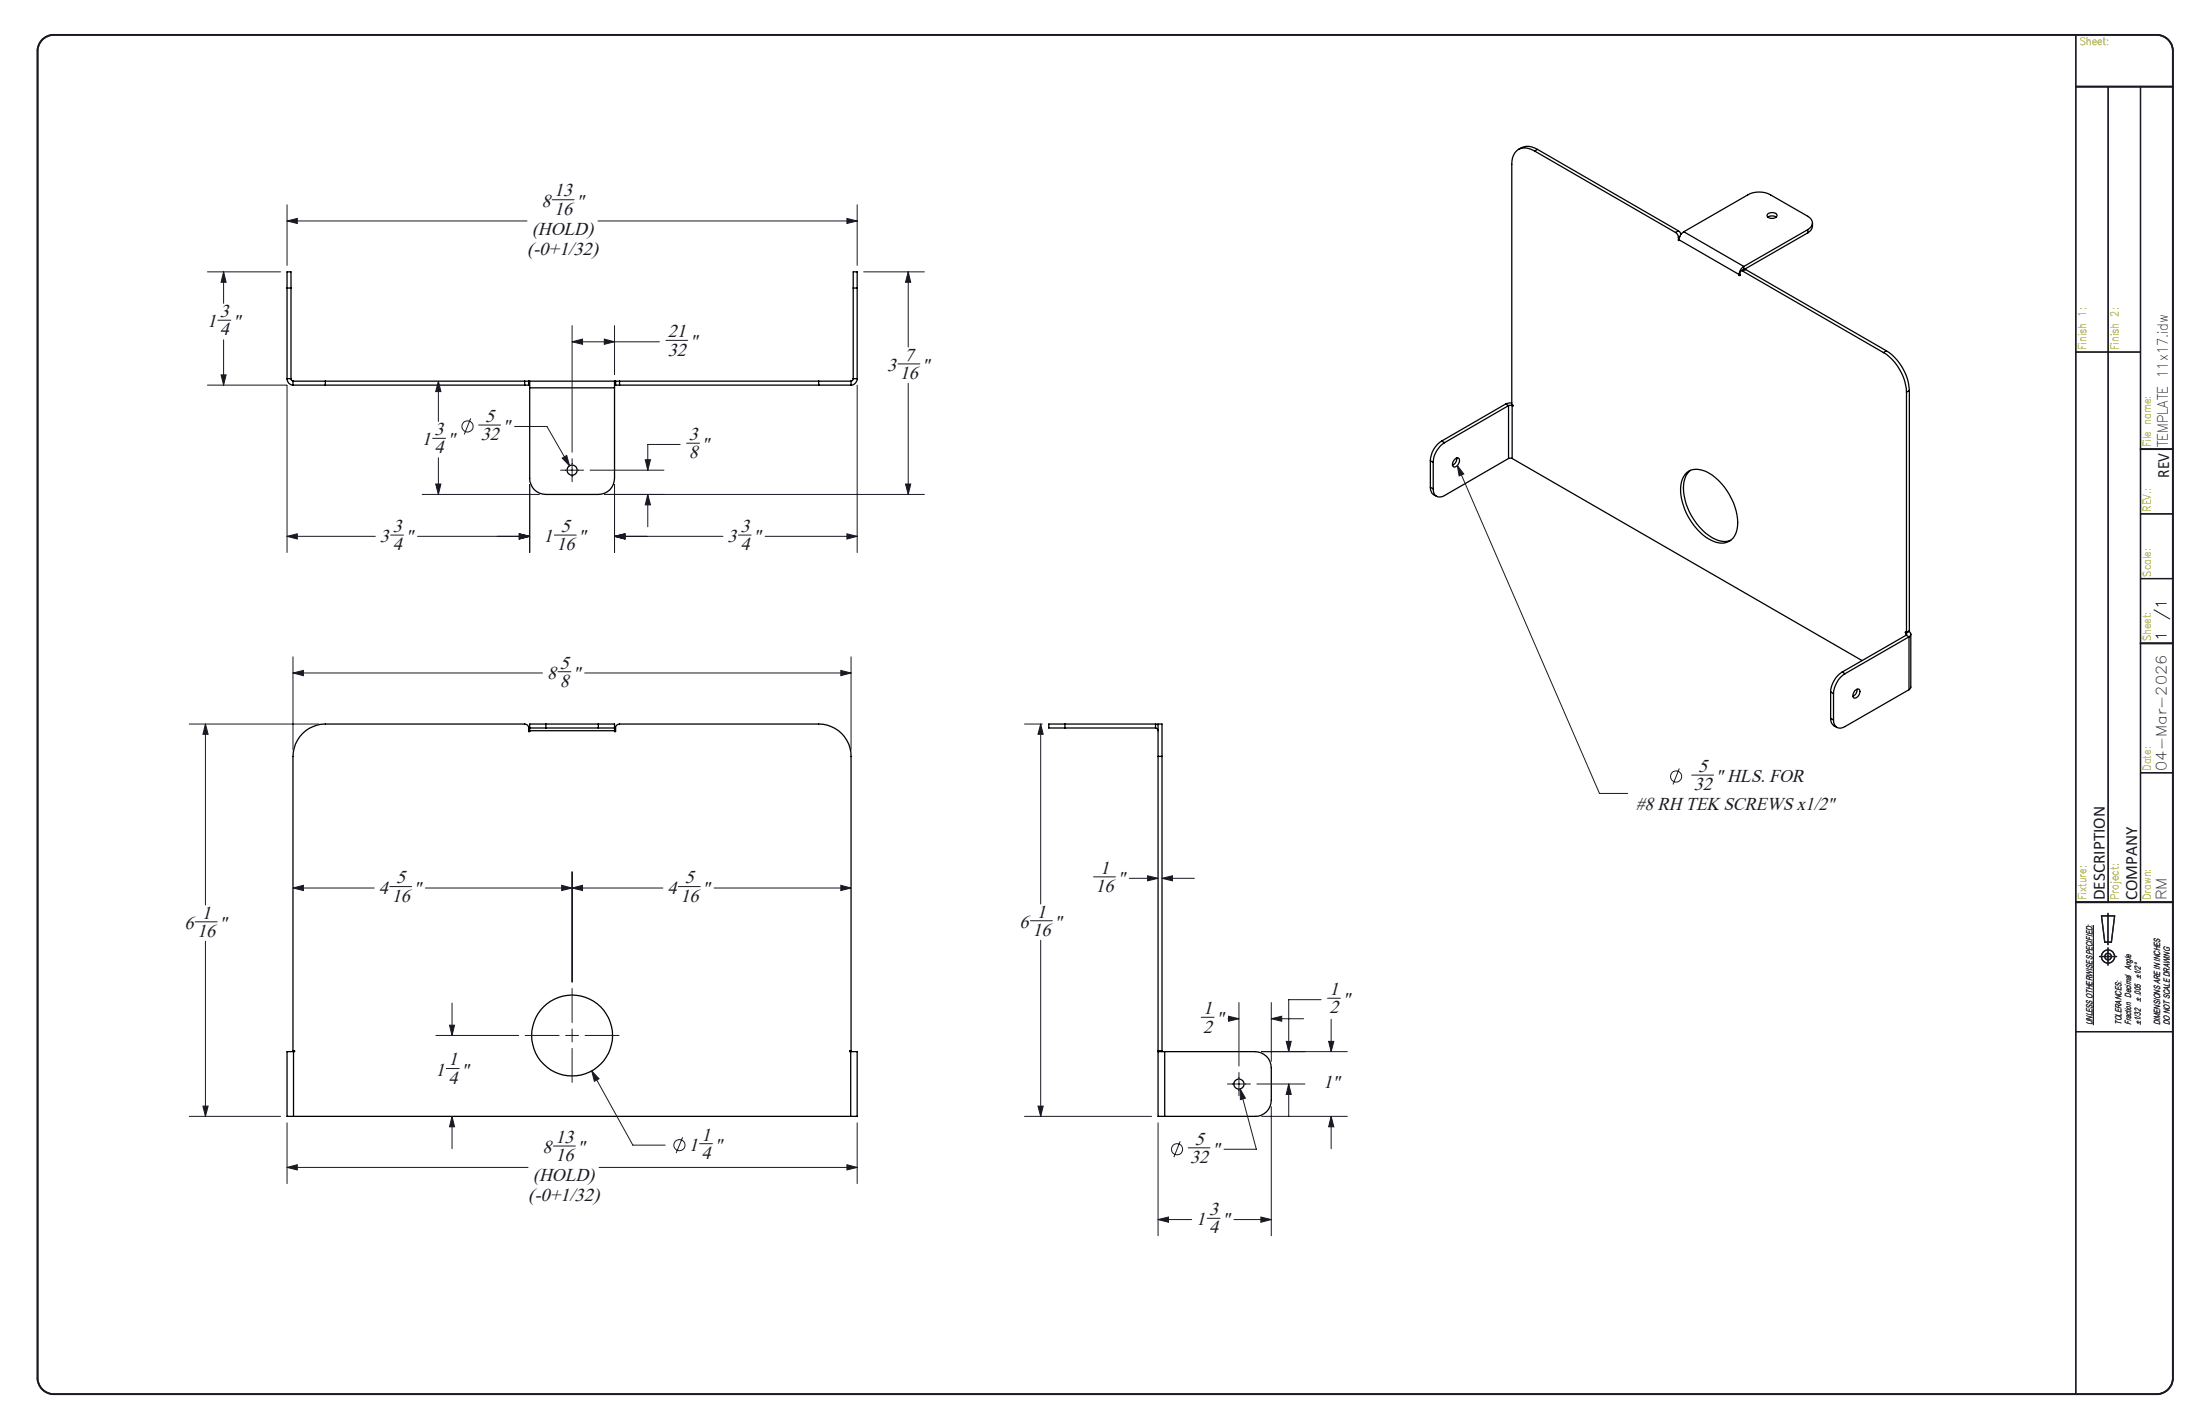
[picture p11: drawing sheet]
<svg xmlns="http://www.w3.org/2000/svg" width="432mm" height="279mm" viewBox="0 0 432 279" stroke-linecap="round" stroke-linejoin="round" font-family="sans-serif">
<g fill="none" stroke="#191924" stroke-width=".2">
<path d="M108.4 39.2h4.3M40.7 53.3h14.4M43.9 53.3l.5 2.1h-1zM43.9 53.3v6.2M56.3 43.4l2-.5v1zM56.3 40.2v11.9M56.3 43.4h47.1M117.4 43.4h50.8M166.2 42.9l2 .5-2 .5zM168.2 40.2v11.9M169.5 53.3h11.9M178.3 53.3l.5 2.1h-1.1z"/>
<path d="M178.3 53.3v14.8M40.7 75.6h15.5M42.8 62.8h2.5M43.4 73.6h1l-.5 2zM43.9 66.7v8.9M56.3 75.6v32.8M86 74.8l.5 2h-1zM86 74.8v7.9M112.3 67.1l2-.6v1.1zM112.3 63.9v24.8M112.3 67.1h17.1M118.6 66.5l2 .6-2 .5z"/>
<path d="M120.6 63.9v9.6M130.7 66.8h4.3M168.2 75.6v32.8M176.2 71.4h4.4M178.3 75.2v21.8M82.9 97h23M84.9 86h2.6M85.5 95h1l-.5 2zM86 89.8v7.2M92.4 82.1l-1.3 3.1M93.9 83.4h4.3M101 83.7h6.4l4.4 7.7"/>
<path d="M104 95.1v13.3M110 92.3h4.5M110.3 89.9l.9-.5 .6 2zM112.3 90v4.5M115.8 92.3h14.5M118.7 97h62.7M120.6 95.1v13.3M126.6 90.2h1.1l-.6 2.1zM127.1 97l.6 2.1h-1.1zM127.1 97v6.4M133.5 87.2h-6.4v5.1M134.8 87h2.5"/>
<path d="M177.7 95h1.1l-.5 2zM286 91.3l1.3 1.7-.9 .4zM286 91.3l27.9 64.4h5.6M56.3 105.2l2-.5v1.1zM56.3 105.2h17.4M76.7 105h2.5M82 105.2h22M101.9 104.7l2.1 .5-2.1 .6zM108.8 105h4.3M120.6 105.2l2.1-.5v1.1zM120.6 105.2h21.3M144.9 105h2.5"/>
<path d="M150.2 105.2h18M166.2 104.7l2 .5-2 .6zM57.5 132l2-.4v1zM57.5 128.9v18.2M57.5 132h49M109.5 131.8h2.5M114.8 132h52.2M165 131.6l2 .4-2 .6zM167 128.9v18.2M37.1 142.1h25.5M40.3 142.1l.6 2h-1.1zM40.3 142.1v35.5"/>
<path d="M201.1 142.1h3.5M204.3 142.1l.5 2h-1.1zM204.3 142.1v35.3M329.6 150.8l-1.2 3.1M332 152.1h4.3M57.5 174.2l2-.5v1zM57.5 174.2h15.9M76.5 174h4.3M83.5 174.2h46.6M110.2 173.7l2.1 .5-2.1 .5zM112.3 174.2l2-.5v1zM112.3 171.1v21.6"/>
<path d="M133.1 174h4.3M140.2 174.2h26.8M165 173.7l2 .5-2 .5zM214.6 172h4.3M221.7 172.3h5.6M225.2 171.8l2.1 .5-2.1 .5zM228.1 172.3l2-.5v1zM228.1 172.3h6.3M38.3 180.9h4.3M40.3 184.7v34.3M88.7 196.8v6.4M112.3 194v6.6"/>
<path d="M202.2 180.7h4.4M204.3 184.5v34.5M235.8 199.6h2.5M241 199.9h2.2M241.1 199.4l2.1 .5-2.1 .5zM243.2 196.7v12.5M249.5 199.9l2.1-.5v1zM249.5 196.7v11.5M249.5 199.9h6.4M259.3 196.1h-6.4v10.2M260.6 195.9h2.5M261.3 200v6.3"/>
<path d="M410.9 181.5v19.6M37.1 219h18M39.8 217h1.1l-.6 2zM85.5 203.2h16.3M87.6 209.7h2.5M88.2 201.2h1l-.5 2zM88.7 219l.5 2.1h-1zM88.7 219v6.4M103.1 203.2h6.6M111 203.2h2.6M112.3 201.9v2.5M112.3 205.7v6.7"/>
<path d="M114.8 203.2h6.7M116.1 210.1l1.5 1.6-.9 .5zM116.1 210.1l8.1 14.6h6.4M201.1 219h24.9M203.7 217h1.1l-.5 2zM240.9 212.7h4.5M243.2 210.4v4.6M243.4 213.7l1 1.8-.9 .3zM243.4 213.7l3.2 11.8h-6.4M246.7 212.7h9.4M247.6 219h16.8M247.6 206.3h16.8"/>
<path d="M249.5 217.1v25.4M252.4 204.3h1l-.5 2zM252.9 212.7l.5 2h-1zM252.9 212.7v6.3M260.8 204.3h1l-.5 2zM261.3 219l.5 2.1h-1zM261.3 219v6.4M56.3 229.1l2-.6v1.1zM56.3 220.3v11.9M56.3 229.1h47.3M108.6 224.9h4.3M117.6 229.1h50.6"/>
<path d="M134 223.1l-1.3 3.1M137.3 224.4h2.5M166.2 228.5l2 .6-2 .5zM168.2 220.3v11.9M227.3 239.3l2-.5v1zM227.3 220.3v22.2M227.3 239.3h6.6M231.6 223.9l-1.2 3.1M233.2 225.2h4.3M236.9 239h2.6M242.2 239.3h7.3M247.5 238.8l2 .5-2 .5z"/>
<circle cx="91.8" cy="83.7" r="1.09"/>
<circle cx="329" cy="152.4" r="1.09"/>
<circle cx="133.4" cy="224.7" r="1.08"/>
<circle cx="231" cy="225.5" r="1.1"/>
</g>
<g fill="none" stroke="#191924" stroke-width=".25">
<path d="M407.4 6.8v266.7M413.8 17v160M420.1 17v160M407.4 69.1h12.7M420.1 113.5h6.4M420.1 100.8h6.4M420.1 151.6h6.4M407.4 177h19.1M412.5 179.7h2.5l-.6 5.2h-1.3zM413.7 179.2v6.1M412.1 187.7h3.3M413.7 186v3.4"/>
<path d="M407.4 202.4h19.1"/>
<circle cx="413.7" cy="187.7" r=".66"/>
<circle cx="413.8" cy="187.7" r="1.29"/>
</g>
<path d="M8.2 7.9a3.3 3.3 0 0 1 2.3-1.1h412.8a3.2 3.2 0 0 1 3.2 3.2v260.4a3.2 3.2 0 0 1-3.2 3.1h-412.8a3.2 3.2 0 0 1-3.1-3.1v-260.4a3.2 3.2 0 0 1 .8-2.1zM407.4 17h19.1M420.1 88.1h6.4M420.1 126.2h6.4M407.4 177h19.1" fill="none" stroke="#191924" stroke-width=".35"/>
<g fill="none" stroke="#000" stroke-width=".25">
<path d="M298 29.3a3.1 3.1 0 0 1 3.8 0M301.2 29.6a2.68 2.68 0 0 0-4.1 .8l-.2 .6-.2 1.2v47.2l.2 .1M301.2 29.6l27.7 16M301.8 29.3l-.6 .3M301.8 29.3l27.6 16M56.3 56.5v-3.2h.8v3.2M56.3 56.5v17.8M56.3 56.5h.8M57.1 56.5v17.8M167.5 56.5v-3.2h.7v3.2M167.5 56.5h.7M167.5 56.5v17.8"/>
<path d="M168.2 56.5v17.8M328.9 45.6l.3 .3 .2 .7M329.4 45.3l.6 .7M329.4 46.6v.5M329.4 45.3l-.5 .3M329.6 47.1v.1l-.2-.1M329.6 47.1l11.7 6.8M329.6 47.1h-.2M329.7 46.4l-.3 .2M330.5 45.5a1.84 1.84 0 0 0-.9 1.6M330.5 45.5l11.8 6.8M341.3 53.9v.1"/>
<path d="M341.5 53.8l-.2 .1M341.5 53.9l-.2 .1M342.1 53.2a.34 .34 0 0 0-.4-.1 .34 .34 0 0 0-.2 .4v.6l-.2-.1M342.1 53.2l27.6 16M342.3 52.3a2.07 2.07 0 0 0-1 1.6M342.3 52.3v.5M342.6 52.9l-.3-.1-.7 .4M342.6 52.9l-.5 .3M342.6 52.9l27.6 15.9M347 42.6l.6-.2h.6l.4 .2M347 41.9l.6-.2 .6 .1a.53 .53 0 0 1 .6 .6 1.16 1.16 0 0 1-2-.1zM354.8 45a1.39 1.39 0 0 0 .9-1.3 1.39 1.39 0 0 0-.9-1.3l-7.3-4.2a4.7 4.7 0 0 0-4.5 0l-12.5 7.3"/>
<path d="M354.8 45l-12.5 7.3M354.8 45v.7M354.8 45.7l-12.4 7.1M355.7 43.7a1.76 1.76 0 0 1-.9 2M56.3 74.3a1.21 1.21 0 0 0 1.2 1.3M56.3 74.3h.8M57.1 74.3a.48 .48 0 0 0 .5 .5M57.5 75.6h6.4M63.9 74.8h-6.4v.8M63.9 75.6h39.1M63.9 74.8h39.1M63.9 74.8v.8"/>
<path d="M103 75.6h.8M103 74.8h.8M103 74.8v.8M103.8 74.8v.8M103.8 75.6h.2M103.8 74.8h17M104 76.1v17.7a3.1 3.1 0 0 0 3.1 3.2h10.3a3.1 3.1 0 0 0 3.2-3.2v-17.7M104 74.8v1.3M104 76.1h16.6M120.6 74.8v1.3M120.6 75.6h.2M120.8 75.6h.8"/>
<path d="M120.8 74.8h.8M120.8 74.8v.8M121.6 75.6h39.1M121.6 74.8v.8M121.6 74.8h39.1M160.7 75.6h6.3M160.7 74.8h6.3v.8M160.7 74.8v.8M167.5 74.3a.48 .48 0 0 1-.5 .5M167.5 74.3h.7M168.2 74.3a1.27 1.27 0 0 1-1.2 1.3M295.5 79.3l.6 .3"/>
<path d="M295.5 79.3l-12.5 7.2M296.1 79.6h.7M296.1 79.6l-12.6 7.3M296.1 79.6v10.4M296.7 79.1h-.5l-.7 .2M296.8 79.6v10.4M296.9 79.5v.2l-.1-.1M296.9 79.5l-.1 .1M369.7 69.2a10 10 0 0 1 4.5 7.7M370.2 68.8a10 10 0 0 1 4.6 7.8M370.2 68.8l-.5 .4M374.2 76.9v47.2"/>
<path d="M374.8 76.6l-.6 .3M374.8 76.6v47.2l-.6 .3M280.7 95.6a1.74 1.74 0 0 0 1.2 1.8M280.7 90.4l.6 .3M280.7 95.6l.6 .3M280.7 90.4v5.2M281.3 90.7v5.2M283 86.5a4.8 4.8 0 0 0-2.3 3.9M283 86.5l.5 .4M283.5 86.9a4.8 4.8 0 0 0-2.2 3.8M285.6 90.1l.2-.2h.4a1.19 1.19 0 0 1-.8 1.8 .94 .94 0 0 1 .2-1.6zM285.9 89.9l-.1 .7-.7 .7"/>
<path d="M296.1 90l-12.6 7.2a1.36 1.36 0 0 1-1.6 .2 1.36 1.36 0 0 1-.6-1.5M296.1 90h.7M296.8 90l68.7 39.6M331 92.7a3.7 3.7 0 0 1 4.5 .2 12.2 12.2 0 0 1 5.5 10.4 3.2 3.2 0 0 1-4.9 2.8 11.9 11.9 0 0 1-6.2-10.7 4.2 4.2 0 0 1 1.1-2.7zM331.8 92.3a4.8 4.8 0 0 0-1.2 5 11.7 11.7 0 0 0 6.7 8.7 3.3 3.3 0 0 0 2.4 0M359.3 135.7l.6 .4M359.3 135.7v5.2M359.9 136.1v5.2M361.6 131.9a5.1 5.1 0 0 0-2.3 3.8M361.6 131.9l.5 .3M362.1 132.2a5.1 5.1 0 0 0-2.2 3.9M364.1 135.5l.2-.2a.41 .41 0 0 1 .7 .1 1.21 1.21 0 0 1-1.1 1.5 1.05 1.05 0 0 1 .2-1.4z"/>
<path d="M364.5 135.2l-.2 .9-.6 .5M374 124.1l.1 .1M374.1 124.2l.2 .2-.2 .2M374.1 124.2v.4M374.1 124.6l.6 .4M374.1 124.6l-12.5 7.3M374.1 124.1h-.1M374.2 124.1l-.2-.1v.1M374.6 123.9h.1M374.7 135.3l-12.6 7.3a1.37 1.37 0 0 1-1.6 .1 1.37 1.37 0 0 1-.6-1.4M374.7 123.9a.57 .57 0 0 1 .3 .5 .57 .57 0 0 1-.3 .6M374.7 125l-12.6 7.2"/>
<path d="M374.7 125v10.3M374.7 123.9l-.6 .3M375 124.4v10.5l-.3 .4M104 142.8h3.1M104 142.8v.6M104 143.4v.1h-.2v-.7a.73 .73 0 0 0-.8-.7h-39.1a6.4 6.4 0 0 0-6.4 6.3v57.8h.3v.1h-.2M104 143.4h16.6M107.1 142.1h-3.1v.7M107.1 142.1v.7M107.1 142.1h10.3M107.1 142.8h10.3M117.4 142.1h3.2v.7"/>
<path d="M117.4 142.8h3.2M117.4 142.1v.7M120.6 142.8v.6M120.6 143.4v.1h.2v-.7a.73 .73 0 0 1 .8-.7h39.1a6.3 6.3 0 0 1 6.3 6.3v57.8h-.2v.1h.2M209 142.1h-3.2v.7h3.2M209 142.1h17.8M209 142.8h17.8M209 142.1v.7M226.8 142.1l.5 .1M226.8 142.8l.4 .3 .1 .3M226.8 142.1v.7M227.3 148.4v70.6h1.3"/>
<path d="M227.3 148.4v-6.3h.8v6.3M227.3 148.4h.8M228.1 148.4v57.9M359.3 140.9a1.72 1.72 0 0 0 1.2 1.8M359.3 140.9l.6 .4M57.6 206.3h-1.3v12.7h1.3M57.6 219h109.4M57.6 206.3v12.7M167 206.3h1.2v12.7h-1.2M167 206.3v12.7M227.3 206.3h1.3M227.3 206.2h.8"/>
<path d="M228.6 206.3h17.7a3.2 3.2 0 0 1 3.2 3.2v6.4a3.1 3.1 0 0 1-3.2 3.1h-17.7M228.6 206.3v12.7"/>
<circle cx="112.3" cy="92.2" r=".99"/>
<circle cx="112.3" cy="203.2" r="7.9"/>
<circle cx="243.2" cy="212.7" r=".98"/>
</g>
<path d="M286 91.3l.4 2.1 .9-.4zM165 131.6l2 .4-2 .6zM57.5 132l2-.4v1zM40.3 142.1l.6 2h-1.1zM39.8 217h1.1l-.6 2zM110.2 173.7l2.1 .5-2.1 .5zM57.5 174.2l2-.5v1zM112.3 174.2l2-.5v1zM165 173.7l2 .5-2 .5zM116.1 210.1l.6 2.1 .9-.5zM88.2 201.2h1l-.5 2zM88.7 219l.5 2.1h-1zM166.2 228.5l2 .6-2 .5zM56.3 229.1l2-.6v1.1zM166.2 42.9l2 .5-2 .5zM56.3 43.4l2-.5v1zM43.4 73.6h1l-.5 2zM43.9 53.3l.5 2.1h-1zM177.7 95h1.1l-.5 2zM178.3 53.3l.5 2.1h-1.1zM85.5 95h1l-.5 2zM86 74.8l.5 2h-1zM110.3 89.9l1.5 1.5-.6-2zM120.6 105.2l2.1-.5v1.1zM101.9 104.7l2.1 .5-2.1 .6zM126.6 90.2h1.1l-.6 2.1zM127.1 97l.6 2.1h-1.1zM112.3 67.1l2-.6v1.1zM118.6 66.5l2 .6-2 .5zM120.6 105.2l2.1-.5v1.1zM166.2 104.7l2 .5-2 .6zM101.9 104.7l2.1 .5-2.1 .6zM56.3 105.2l2-.5v1.1zM247.5 238.8l2 .5-2 .5zM227.3 239.3l2-.5v1zM252.9 212.7l.5 2h-1zM252.4 204.3h1l-.5 2zM241.1 199.4l2.1 .5-2.1 .5zM249.5 199.9l2.1-.5v1zM260.8 204.3h1l-.5 2zM261.3 219l.5 2.1h-1zM228.1 172.3l2-.5v1zM225.2 171.8l2.1 .5-2.1 .5zM204.3 142.1l.5 2h-1.1zM203.7 217h1.1l-.5 2zM243.4 213.7l.1 2.1 .9-.3z" fill="#191924"/>
<g font-size="3.7" fill="#191924">
<text x="106.3" y="40.5">8</text>
<text x="108.8" y="38.6">13</text>
<text x="113.1" y="40.5">&quot;</text>
<text x="104.4" y="46.1">(HOLD)</text>
<text x="108.8" y="42.2">16</text>
<text x="103.4" y="50">(-0+1/32)</text>
<text x="40.6" y="64.2">1</text>
<text x="43.2" y="65.8">4</text>
<text x="43.2" y="62.2">3</text>
<text x="45.7" y="64.2">&quot;</text>
<text x="131.1" y="69.8">32</text>
<text x="131.1" y="66.2">21</text>
<text x="135.4" y="68.1">&quot;</text>
<text x="177.5" y="70.8">7</text>
<text x="174.1" y="72.8">3</text>
<text x="176.6" y="74.4">16</text>
<text x="180.9" y="72.8">&quot;</text>
<text x="95.2" y="82.8">5</text>
<text x="82.8" y="87.4">1</text>
<text x="85.3" y="85.4">3</text>
<text x="85.3" y="89">4</text>
<text x="87.8" y="87.4">&quot;</text>
<text x="94.3" y="86.4">32</text>
<text x="98.6" y="84.8">&quot;</text>
<text x="135.2" y="89.9">8</text>
<text x="135.2" y="86.3">3</text>
<text x="137.7" y="88.3">&quot;</text>
<text x="74.5" y="106.3">3</text>
<text x="77.1" y="108">4</text>
<text x="77.1" y="104.3">3</text>
<text x="79.6" y="106.3">&quot;</text>
<text x="106.7" y="106.3">1</text>
<text x="109.2" y="108">16</text>
<text x="110.1" y="104.3">5</text>
<text x="113.5" y="106.3">&quot;</text>
<text x="142.8" y="106.3">3</text>
<text x="145.3" y="108">4</text>
<text x="145.3" y="104.3">3</text>
<text x="147.8" y="106.3">&quot;</text>
<text x="109.9" y="131.2">5</text>
<text x="107.4" y="133.2">8</text>
<text x="109.9" y="134.8">8</text>
<text x="112.4" y="133.2">&quot;</text>
<text x="332.4" y="155.1">32</text>
<text x="333.3" y="151.5">5</text>
<text x="336.7" y="153.5">&quot; HLS. FOR</text>
<text x="321.1" y="159">#8 RH TEK SCREWS x1/2&quot;</text>
<text x="77.8" y="173.3">5</text>
<text x="134.4" y="173.3">5</text>
<text x="215.9" y="171.4">1</text>
<text x="219.3" y="173.4">&quot;</text>
<text x="74.4" y="175.3">4</text>
<text x="76.9" y="176.9">16</text>
<text x="81.2" y="175.3">&quot;</text>
<text x="131" y="175.3">4</text>
<text x="133.5" y="176.9">16</text>
<text x="137.8" y="175.3">&quot;</text>
<text x="215" y="175">16</text>
<text x="36.2" y="182.2">6</text>
<text x="38.7" y="183.8">16</text>
<text x="39.6" y="180.2">1</text>
<text x="43" y="182.2">&quot;</text>
<text x="200.1" y="182">6</text>
<text x="202.6" y="183.6">16</text>
<text x="203.5" y="180">1</text>
<text x="206.9" y="182">&quot;</text>
<text x="261" y="195.3">1</text>
<text x="263.5" y="197.2">&quot;</text>
<text x="236.2" y="199">1</text>
<text x="236.2" y="202.6">2</text>
<text x="238.7" y="201">&quot;</text>
<text x="261" y="198.9">2</text>
<text x="88" y="209">1</text>
<text x="85.5" y="211">1</text>
<text x="88" y="212.6">4</text>
<text x="90.5" y="211">&quot;</text>
<text x="259.7" y="213.5">1&quot;</text>
<text x="106.5" y="226.2">8</text>
<text x="109" y="227.9">16</text>
<text x="109" y="224.3">13</text>
<text x="113.3" y="226.2">&quot;</text>
<text x="135.2" y="225.8">1</text>
<text x="137.7" y="223.8">1</text>
<text x="137.7" y="227.4">4</text>
<text x="140.2" y="225.8">&quot;</text>
<text x="234.5" y="224.6">5</text>
<text x="237.9" y="226.6">&quot;</text>
<text x="104.7" y="231.8">(HOLD)</text>
<text x="233.6" y="228.2">32</text>
<text x="103.7" y="235.7">(-0+1/32)</text>
<text x="237.3" y="238.4">3</text>
<text x="234.8" y="240.4">1</text>
<text x="237.3" y="242">4</text>
<text x="239.8" y="240.4">&quot;</text>
</g>
<g font-size="3.4" fill="#191924">
<text x="425.7" y="93.7" transform="rotate(-90 425.7 93.7)">REV</text>
<text x="413.1" y="176.6" transform="rotate(-90 413.1 176.6)">DESCRIPTION</text>
<text x="419.4" y="176.6" transform="rotate(-90 419.4 176.6)">COMPANY</text>
</g>
<g font-size="2.8" fill="#191924">
<text x="425.5" y="87.7" transform="rotate(-90 425.5 87.7)">TEMPLATE 11x17.idw</text>
<text x="425.2" y="125.8" transform="rotate(-90 425.2 125.8)">1</text>
<text x="425.2" y="121.7" transform="rotate(-90 425.2 121.7)">/1</text>
<text x="425.2" y="151.2" transform="rotate(-90 425.2 151.2)">04-Mar-2026</text>
<text x="425.2" y="176.6" transform="rotate(-90 425.2 176.6)">RM</text>
</g>
<g font-size="2.1" fill="#191924">
<text x="408.2" y="8.9">Sheet:</text>
<text x="409.5" y="68.7" transform="rotate(-90 409.5 68.7)">Finish 1:</text>
<text x="415.8" y="68.7" transform="rotate(-90 415.8 68.7)">Finish 2:</text>
<text x="422.2" y="87.7" transform="rotate(-90 422.2 87.7)">File name:</text>
<text x="422.2" y="100.4" transform="rotate(-90 422.2 100.4)">REV.:</text>
<text x="422.2" y="113.1" transform="rotate(-90 422.2 113.1)">Scale:</text>
<text x="422.2" y="125.8" transform="rotate(-90 422.2 125.8)">Sheet:</text>
<text x="422.2" y="151.2" transform="rotate(-90 422.2 151.2)">Date:</text>
<text x="409.5" y="176.6" transform="rotate(-90 409.5 176.6)">Fixture:</text>
<text x="415.8" y="176.6" transform="rotate(-90 415.8 176.6)">Project:</text>
<text x="422.2" y="176.6" transform="rotate(-90 422.2 176.6)">Drawn:</text>
</g>
<g font-size="1.7" fill="#191924">
<text x="420.2" y="196.6" transform="rotate(-90 420.2 196.6)">± .005 ±1/2°</text>
<text x="410.7" y="201.1" transform="rotate(-90 410.7 201.1)">UNLESS OTHERWISE SPECIFIED:</text>
<text x="416.4" y="201.1" transform="rotate(-90 416.4 201.1)">TOLERANCES:</text>
<text x="418.3" y="201.1" transform="rotate(-90 418.3 201.1)">Fraction Decimal Angle</text>
<text x="420.2" y="201.1" transform="rotate(-90 420.2 201.1)">±1/32</text>
<text x="424" y="201.1" transform="rotate(-90 424 201.1)">DIMENSIONS ARE IN INCHES</text>
<text x="425.9" y="201.1" transform="rotate(-90 425.9 201.1)">DO NOT SCALE DRAWING</text>
</g>
</svg>
